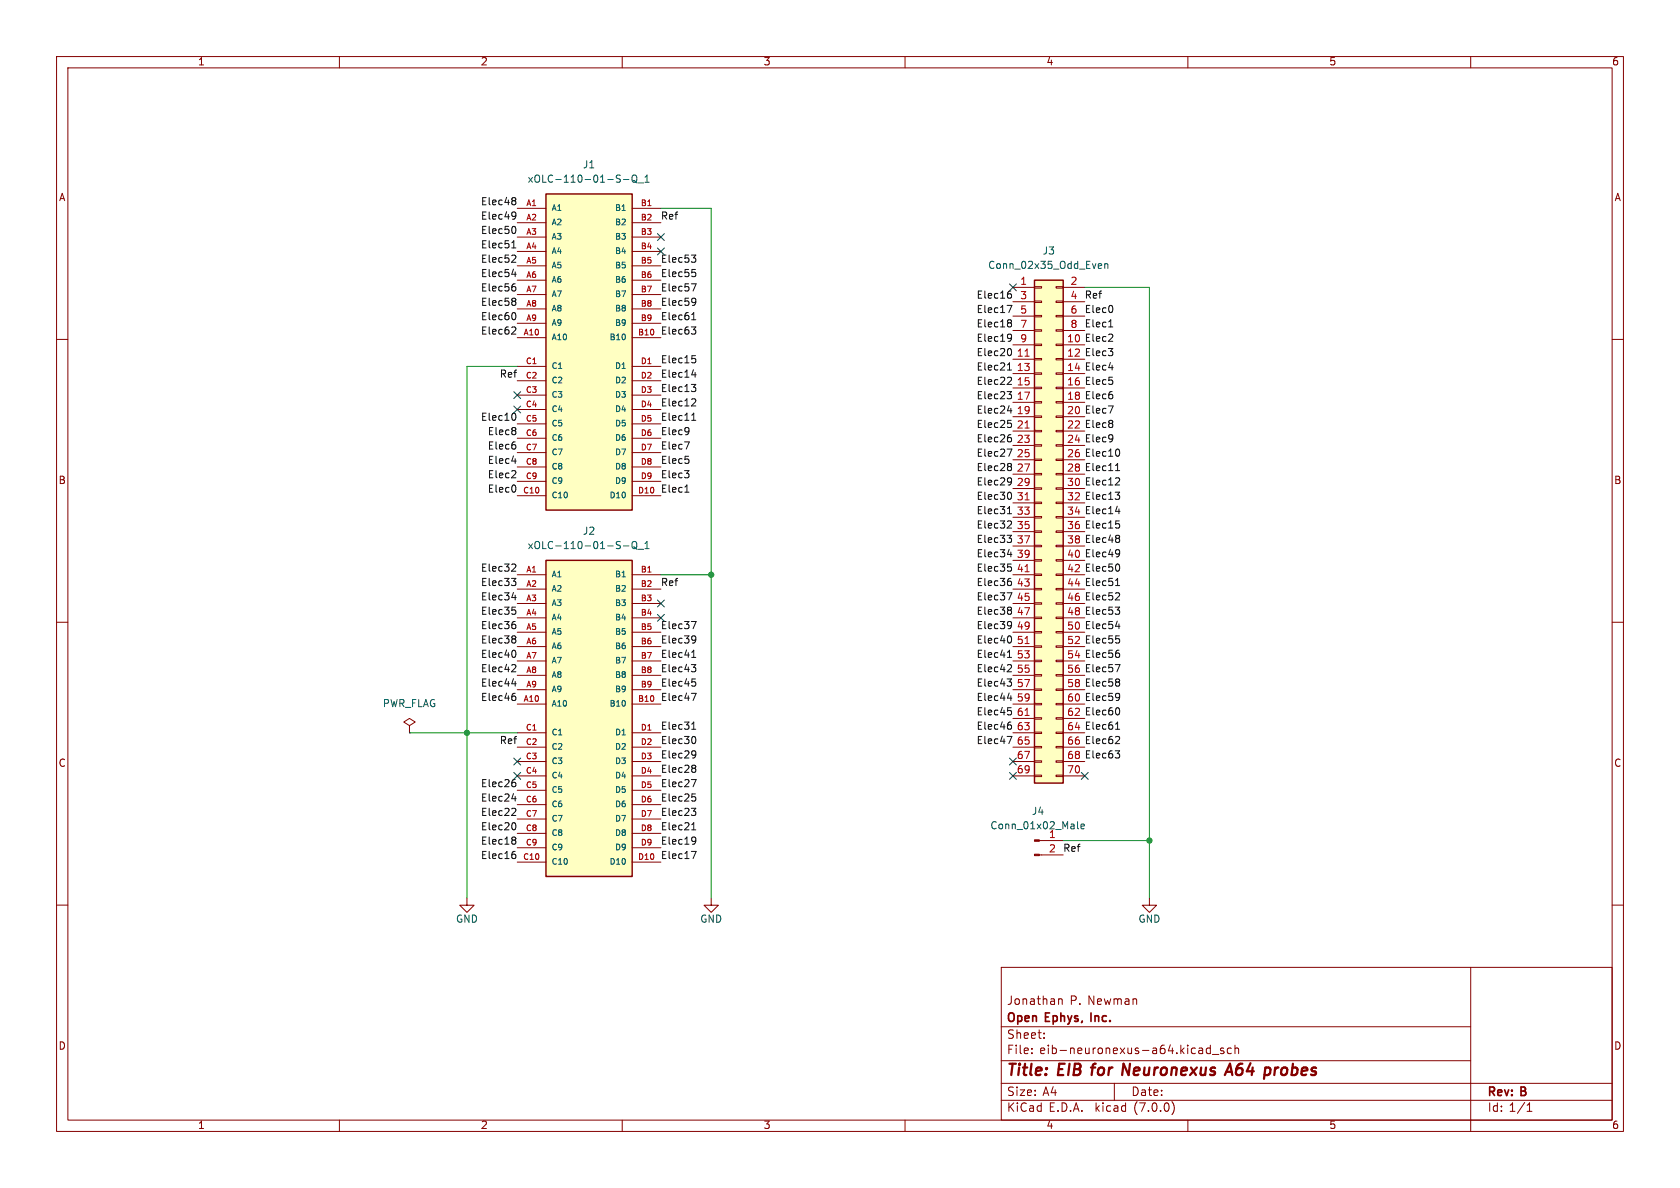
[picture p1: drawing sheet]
<svg xmlns="http://www.w3.org/2000/svg" width="297mm" height="210mm" viewBox="0 0 297 210" stroke-linecap="round" stroke-linejoin="round" font-family="sans-serif">
<g fill="none" stroke="#840000" stroke-width=".18">
<path d="M10 10h277v190h-277zM12 12h273v186h-273zM60 10v2M110 10v2M160 10v2M210 10v2M260 10v2M91.4 36.8h5.1M91.4 39.4h5.1M111.8 36.8h5M111.8 39.4h5M10 60h2"/>
<path d="M91.4 59.7h5.1M91.4 41.9h5.1M91.4 44.5h5.1M91.4 47h5.1M91.4 49.5h5.1M91.4 52.1h5.1M91.4 54.6h5.1M91.4 57.2h5.1M111.8 59.7h5M111.8 41.9h5M111.8 44.5h5M111.8 47h5"/>
<path d="M111.8 49.5h5M111.8 52.1h5M111.8 54.6h5M111.8 57.2h5M179.1 50.8h3.8M179.1 53.3h3.8M179.1 55.9h3.8M179.1 58.4h3.8M182.9 58.3h1.2v.2h-1.2zM182.9 55.8h1.2v.2h-1.2zM182.9 53.2h1.2v.3h-1.2zM182.9 50.7h1.2v.2h-1.2z"/>
<path d="M186.7 58.3h1.3v.2h-1.3zM186.7 55.8h1.3v.2h-1.3zM186.7 53.2h1.3v.3h-1.3zM186.7 50.7h1.3v.2h-1.3zM188 50.8h3.8M188 53.3h3.8M188 55.9h3.8M188 58.4h3.8M285 60h2M91.4 64.8h5.1M91.4 67.3h5.1M91.4 69.9h5.1"/>
<path d="M91.4 72.4h5.1M91.4 74.9h5.1M91.4 77.5h5.1M111.8 64.8h5M111.8 67.3h5M111.8 69.9h5M111.8 72.4h5M111.8 74.9h5M111.8 77.5h5M179.1 61h3.8M179.1 63.5h3.8M179.1 66h3.8"/>
<path d="M179.1 68.6h3.8M179.1 71.1h3.8M179.1 73.7h3.8M179.1 76.2h3.8M179.1 78.7h3.8M182.9 78.6h1.2v.3h-1.2zM182.9 76.1h1.2v.2h-1.2zM182.9 73.5h1.2v.3h-1.2zM182.9 71h1.2v.2h-1.2zM182.9 68.5h1.2v.2h-1.2zM182.9 65.9h1.2v.3h-1.2zM182.9 63.4h1.2v.2h-1.2z"/>
<path d="M182.9 60.8h1.2v.3h-1.2zM186.7 78.6h1.3v.3h-1.3zM186.7 76.1h1.3v.2h-1.3zM186.7 73.5h1.3v.3h-1.3zM186.7 71h1.3v.2h-1.3zM186.7 68.5h1.3v.2h-1.3zM186.7 65.9h1.3v.3h-1.3zM186.7 63.4h1.3v.2h-1.3zM186.7 60.8h1.3v.3h-1.3zM188 61h3.8M188 63.5h3.8M188 66h3.8"/>
<path d="M188 68.6h3.8M188 71.1h3.8M188 73.7h3.8M188 76.2h3.8M188 78.7h3.8M91.4 87.6h5.1M91.4 80h5.1M91.4 82.6h5.1M91.4 85.1h5.1M111.8 87.6h5M111.8 80h5M111.8 82.6h5"/>
<path d="M111.8 85.1h5M179.1 81.3h3.8M179.1 83.8h3.8M179.1 86.4h3.8M179.1 88.9h3.8M179.1 91.4h3.8M179.1 94h3.8M179.1 96.5h3.8M179.1 99.1h3.8M182.9 98.9h1.2v.3h-1.2zM182.9 96.4h1.2v.2h-1.2zM182.9 93.9h1.2v.2h-1.2z"/>
<path d="M182.9 91.3h1.2v.3h-1.2zM182.9 88.8h1.2v.2h-1.2zM182.9 86.2h1.2v.3h-1.2zM182.9 83.7h1.2v.2h-1.2zM182.9 81.2h1.2v.2h-1.2zM186.7 98.9h1.3v.3h-1.3zM186.7 96.4h1.3v.2h-1.3zM186.7 93.9h1.3v.2h-1.3zM186.7 91.3h1.3v.3h-1.3zM186.7 88.8h1.3v.2h-1.3zM186.7 86.2h1.3v.3h-1.3zM186.7 83.7h1.3v.2h-1.3z"/>
<path d="M186.7 81.2h1.3v.2h-1.3zM188 81.3h3.8M188 83.8h3.8M188 86.4h3.8M188 88.9h3.8M188 91.4h3.8M188 94h3.8M188 96.5h3.8M188 99.1h3.8M10 110h2M91.4 101.6h5.1M91.4 104.1h5.1"/>
<path d="M91.4 106.7h5.1M91.4 109.2h5.1M91.4 111.8h5.1M91.4 114.3h5.1M91.4 116.8h5.1M91.4 119.4h5.1M111.8 101.6h5M111.8 104.1h5M111.8 106.7h5M111.8 109.2h5M111.8 111.8h5M111.8 114.3h5"/>
<path d="M111.8 116.8h5M111.8 119.4h5M179.1 101.6h3.8M179.1 104.1h3.8M179.1 106.7h3.8M179.1 109.2h3.8M179.1 111.8h3.8M179.1 114.3h3.8M179.1 116.8h3.8M179.1 119.4h3.8M182.9 119.3h1.2v.2h-1.2zM182.9 116.7h1.2v.3h-1.2z"/>
<path d="M182.9 114.2h1.2v.2h-1.2zM182.9 111.6h1.2v.3h-1.2zM182.9 109.1h1.2v.2h-1.2zM182.9 106.6h1.2v.2h-1.2zM182.9 104h1.2v.3h-1.2zM182.9 101.5h1.2v.2h-1.2zM186.7 119.3h1.3v.2h-1.3zM186.7 116.7h1.3v.3h-1.3zM186.7 114.2h1.3v.2h-1.3zM186.7 111.6h1.3v.3h-1.3zM186.7 109.1h1.3v.2h-1.3zM186.7 106.6h1.3v.2h-1.3z"/>
<path d="M186.7 104h1.3v.3h-1.3zM186.7 101.5h1.3v.2h-1.3zM188 101.6h3.8M188 104.1h3.8M188 106.7h3.8M188 109.2h3.8M188 111.8h3.8M188 114.3h3.8M188 116.8h3.8M188 119.4h3.8M285 110h2M72.4 128.3l1-.7-1-.6-1 .6 1 .7v1.2"/>
<path d="M72.4 129.5h.1M91.4 121.9h5.1M91.4 124.5h5.1M91.4 129.5h5.1M91.4 132.1h5.1M91.4 134.6h5.1M91.4 137.2h5.1M91.4 139.7h5.1M111.8 121.9h5M111.8 124.5h5M111.8 129.5h5M111.8 132.1h5"/>
<path d="M111.8 134.6h5M111.8 137.2h5M111.8 139.7h5M179.1 121.9h3.8M179.1 124.5h3.8M179.1 127h3.8M179.1 129.5h3.8M179.1 132.1h3.8M179.1 134.6h3.8M179.1 137.2h3.8M182.9 137h1.2v.3h-1.2zM182.9 134.5h1.2v.2h-1.2z"/>
<path d="M182.9 132h1.2v.2h-1.2zM182.9 129.4h1.2v.3h-1.2zM182.9 126.9h1.2v.2h-1.2zM182.9 124.3h1.2v.3h-1.2zM182.9 121.8h1.2v.2h-1.2zM186.7 137h1.3v.3h-1.3zM186.7 134.5h1.3v.2h-1.3zM186.7 132h1.3v.2h-1.3zM186.7 129.4h1.3v.3h-1.3zM186.7 126.9h1.3v.2h-1.3zM186.7 124.3h1.3v.3h-1.3zM186.7 121.8h1.3v.2h-1.3z"/>
<path d="M188 121.9h3.8M188 124.5h3.8M188 127h3.8M188 129.5h3.8M188 132.1h3.8M188 134.6h3.8M188 137.2h3.8M10 160h2M82.5 158.8v1.2h1.3l-1.3 1.3-1.2-1.3h1.2M91.4 152.4h5.1M91.4 142.2h5.1M91.4 144.8h5.1"/>
<path d="M91.4 147.3h5.1M91.4 149.9h5.1M111.8 152.4h5M111.8 142.2h5M111.8 144.8h5M111.8 147.3h5M111.8 149.9h5M125.7 158.8v1.2h1.3l-1.3 1.3-1.2-1.3h1.2M183.7 151.1h4.3M183.7 148.6h4.3M203.2 158.8v1.2h1.3l-1.3 1.3-1.3-1.3h1.3M285 160h2"/>
<path d="M177 171h108v27h-108zM187.1 176.7l.3-.1h.3l.1 1M260 171v29M60 198v2M110 198v2M160 198v2M177 194.5h108M177 191.5h108M177 187.5h83M177 181.5h83M182.4 186.1v.2M182.4 185.3v.2"/>
<path d="M184.6 183.4v.2M184.6 182.6v.2M197 191.5v3M207.2 194.7a1.72 1.72 0 0 1 0 2.3M210 198v2M214 184.8v1.5M214 185.3h-.5l-.2 .2v.5l.1 .2h.6M214.3 186.4h1.2M216.3 185.3h-.3l-.2 .2v.2l.5 .1v.4h-.5M217.7 185.3h-.4l-.3 .2v.5l.1 .2h.6M218.3 185.4l.2-.1h.4l.1 1M218.3 184.8v1.5"/>
<path d="M270 196.5h.8M270 195.4l.4-.4v1.5"/>
</g>
<path d="M198.6 188l.9 2M216.5 190l.9-2 .5 2M216.8 189.5h.9" fill="none" stroke="#840000" stroke-width=".4"/>
<g fill="#ffffc2" stroke="#ffffc2" stroke-width=".18">
<path d="M182.9 49.5h5.1v88.9h-5.1z"/>
<path d="M96.5 99.1h15.3v55.8h-15.3z"/>
<path d="M96.5 34.3h15.3v55.9h-15.3z"/>
</g>
<path d="M96.5 34.3h15.3v55.9h-15.3zM182.9 49.5h5.1v88.9h-5.1zM96.5 99.1h15.3v55.8h-15.3z" fill="none" stroke="#840000" stroke-width=".25"/>
<path d="M181.2 63h.7M181.2 75.7h.7M181.2 88.4h.7M181.2 101.1h.7M181.2 113.8h.7M181.2 126.5h.7" fill="none" stroke="#a90000" stroke-width=".18"/>
<g fill="none" stroke="#006464" stroke-width=".18">
<path d="M110 37.2h.6M110.2 31.7h1M111.8 31.1l.2-.2a.43 .43 0 0 1 .6 .5v.4a.42 .42 0 0 1-.4 .4 .42 .42 0 0 1-.5-.4zM112 31.9l.6 .4M112.8 32.3h1M114 31.3l.4-.4v1.3M114 32.2h.8M194.3 46.6l.4 .1 .1 .2-.6 .1M194.7 47.4l-.4 .1M195.3 46.7l.2-.1 .3 .1 .1 .8M195.3 46.6v.9M110.2 96.5h1"/>
<path d="M111.8 95.9l.2-.2a.43 .43 0 0 1 .6 .4v.5a.42 .42 0 0 1-.4 .4 .42 .42 0 0 1-.5-.4zM112 96.7l.6 .4M112.8 97.1h1M114 97h.8M114 96.1l.4-.4v1.3M110 102h.6M190.5 145.2v1.1l.2 .2M191.1 146.1l.6-.1-.1-.3h-.3l-.2 .2 .1 .6h.4"/>
</g>
<g fill="#840000" stroke="#840000" stroke-width=".18">
<path d="M182.9 151h.8v.3h-.8z"/>
<path d="M182.9 148.5h.8v.2h-.8z"/>
</g>
<g fill="none" stroke="#0f0f0f" stroke-width=".18">
<path d="M90.7 34.9h.3l.2 .3-.2 .3M90.7 37.5l.4 .1a.84 .84 0 0 1-.3 1.1M90.7 35.5h.3M91 35.5l.2 .2v.3l-.2 .2h-.3M91.2 38l-.2 .3h-.3M90.5 48.5h.8M90.5 43.8h.7M90.5 42.9l.3-.3v1.2M90.7 57.8l.4 .1 .1 .3-.8 .9h.8M90.7 45.1l.4 .1 .1 .3-.8 .9h.8M90.7 50.7h.3l.2 .2-.1 .4-.4 .1M90.7 52.7h.3l.2 .3-.2 .3"/>
<path d="M90.7 53.3h.3M90.8 55.3a.68 .68 0 0 1 .4 .6 .68 .68 0 0 1-.4 .6M90.8 40a.68 .68 0 0 1 .4 .6 .68 .68 0 0 1-.4 .7M90.8 50.2h.3M91 53.3l.2 .2v.2l-.2 .3h-.3M91.1 48.1v.8M122.2 57.8h.8l-.4 .5M122.2 50.2h.9l-.6 1.2M122.2 45.1h.8l-.4 .5M122.3 56.5h.7M122.3 47.6h.6M122.4 55.6l.2-.3v1.2"/>
<path d="M122.8 58.3l.2 .2v.3l-.2 .3M122.8 45.6l.2 .2v.3l-.2 .3M122.8 48.1l.2 .3v.3l-.2 .2M122.8 52.7l.1 .1a1.03 1.03 0 0 1-.1 1.1M123 53.3l-.2 .2M178 54h.9l-.6 1.3M178.3 56.5h.3l.2 .3-.2 .3M178.3 51.9h.3l.2 .3v.4l-.5 .1M178.3 59.1l.5 .1a.84 .84 0 0 1-.3 1.1M178.3 57.1h.3M178.5 51.4h.2M178.6 57.1l.2 .2v.3l-.2 .2h-.3"/>
<path d="M178.8 59.6l-.2 .3h-.3M196 57.8h.7M196.7 59.2v.4M90.8 73a.68 .68 0 0 1 .4 .7 .68 .68 0 0 1-.4 .6M91.1 75.6l.1 .2-.1 .3M91.1 76.2l.1 .2-.1 .4M91.1 78.7l.1 .1-.1 .5M121 78.1h.9l-.6 1.3M122.2 68h.8l-.4 .4M122.3 74.3h.7M122.3 66.3h.8M122.3 62.9h.6"/>
<path d="M122.4 73.3l.2-.3v1.3M122.8 63.4l.2 .2v.3l-.2 .2M122.8 68.4l.2 .3v.3l-.2 .2M122.8 70.5l.2 .2-.1 .3-.7 .8h.8M122.9 65.8v.9M178 69.2h.8l-.4 .5 .4 .1v.5l-.2 .2h-.4M178 79.4h.9l-.6 1.3M178.1 64.5l.4-.4v1.3M178.1 65.4h.7M178.1 72.6h.8M178.2 74.3h.6M178.3 66.7h.4l.1 .3-.8 1h.8"/>
<path d="M178.3 74.8h.3l.2 .2-.1 .5-.4 .1M178.3 77.3h.3l.2 .3v.4l-.5 .1M178.4 61.6a.68 .68 0 0 1 .4 .6 .68 .68 0 0 1-.4 .7M178.5 76.8h.2M178.7 72.2v.8M195.9 71.8h.9l-.6 1.2M195.9 60.3h.8M196 65h.8M197.6 79.4a.79 .79 0 0 1 0 1.3M90.5 81.5h.8M90.7 99.7l.4 .1 .1 .3-.8 .9h.8M91 83.2l.2 .2-.1 .3-.7 .8h.8"/>
<path d="M91.1 85.9l.1 .3-.1 .7M121.1 87h.7M178 94.6h.8l-.4 .5 .4 .1v.5l-.2 .2h-.4M178.1 98h.8M178.1 90.8h.7M178.1 89.9l.4-.4v1.3M178.2 99.7h.6M178.3 92.1h.4l.1 .3-.8 1h.8M178.3 81.9h.3l.2 .3-.2 .3M178.3 84.5l.5 .1a.84 .84 0 0 1-.3 1.1M178.3 82.5h.3M178.4 87a.68 .68 0 0 1 .4 .6 .68 .68 0 0 1-.4 .7"/>
<path d="M178.6 82.5l.2 .2v.3l-.2 .2h-.3M178.7 97.6v.8M178.8 85l-.2 .3h-.3M197.2 87h.7l-.4 .5M197.2 90.4h.8M197.2 83.2h.7M197.3 92.1h.6M197.3 82.2l.3-.3v1.3M197.6 99.7a.79 .79 0 0 1 0 1.3M197.7 87.5l.2 .2v.3l-.2 .3M197.7 84.5l.2 .2v.3l-.7 .7h.7M197.7 92.6l.2 .2v.3l-.2 .3"/>
<path d="M197.7 94.6l.2 .3-.2 .3 .2 .1v.4l-.2 .2M197.7 97.2l.2 .1a1.03 1.03 0 0 1-.2 1.1M197.8 90v.8M197.9 97.7l-.2 .3M90.4 102.2h.8l-.4 .5 .3 .1 .1 .5-.2 .2h-.4M90.5 105.6h.8M90.5 107.3h.6M90.7 107.8h.3l.2 .3-.1 .4-.4 .1M90.7 117.5h.4l.1 .3-.8 1h.8M90.7 110.3h.3l.2 .3-.1 .4-.4 .1M90.7 112.4h.3l.2 .2-.2 .3M90.7 112.9h.3"/>
<path d="M90.8 114.9a.68 .68 0 0 1 .4 .7 .68 .68 0 0 1-.4 .6M90.8 109.9h.3M91 112.9l.2 .3v.2l-.2 .3h-.3M91.1 105.2v.9M122.2 109.9h.9l-.6 1.2M122.2 117.5h.8l-.4 .5M122.3 116.2h.7M122.4 115.2l.2-.3v1.3M122.8 112.4l.1 .1a1.03 1.03 0 0 1-.1 1.1M122.8 118l.2 .2v.3l-.2 .3M123 112.9l-.2 .3M178 104.8h.9l-.6 1.3"/>
<path d="M178.1 115.3l.4-.4v1.3M178.1 116.2h.7M178.3 100.2h.3l.2 .2-.1 .5-.4 .1M178.3 117.5h.4l.1 .3-.8 1h.8M178.3 102.7h.3l.2 .3v.4l-.5 .1M178.3 107.3h.3l.2 .3-.2 .3M178.3 109.9l.5 .1a.84 .84 0 0 1-.3 1.1M178.3 107.9h.3M178.4 112.4a.68 .68 0 0 1 .4 .6 .68 .68 0 0 1-.4 .7M178.5 102.2h.2M178.6 107.9l.2 .2v.3l-.2 .2h-.3M178.8 110.4l-.2 .3h-.3"/>
<path d="M197.2 117.5h.8l-.5 1.3M197.2 107.3h.7l-.4 .5M197.2 103.5h.7M197.2 110.7h.8M197.3 112.4h.6M197.3 102.5l.3-.3v1.3M197.6 114.9h.2M197.7 104.8l.2 .2v.3l-.7 .8h.7M197.7 107.8l.2 .3v.3l-.2 .2M197.7 112.9l.2 .2v.3l-.2 .3M197.7 115.4l.2 .3v.3l-.2 .2M197.8 110.3v.8"/>
<path d="M90.5 120.9h.8M90.7 123h.3l.2 .3-.1 .4-.4 .1M90.7 138.3h.3l.2 .2-.1 .5-.4 .1M90.8 122.6h.3M90.8 137.8h.3M91.1 120.4v.9M122.2 122.6h.9l-.6 1.2M122.2 137.8h.9l-.6 1.3M122.3 128.9h.7M122.3 120h.6M122.4 127.9l.2-.3v1.3M122.7 130.2a.79 .79 0 0 1 0 1.3"/>
<path d="M122.8 120.5l.2 .3v.3l-.2 .2M122.8 132.7l.1 .1a1.03 1.03 0 0 1-.1 1.1M122.8 135.3l.2 .2-.2 .3 .2 .3v.2l-.2 .2M123 133.3l-.2 .2M178 120h.8l-.4 .5 .4 .1v.5l-.2 .2h-.4M178 130.2h.9l-.6 1.3M178.1 123.4h.8M178.2 125.1h.6M178.3 125.6h.3l.2 .2-.1 .5-.4 .1M178.3 128.1h.3l.2 .3v.4l-.5 .1M178.5 127.6h.2M178.7 123v.8"/>
<path d="M197.2 132.7h.7l-.4 .5M197.2 128.9h.7M197.3 127.9l.3-.3v1.3M197.6 125.1a.79 .79 0 0 1 0 1.3M197.7 120l.2 .3-.2 .3 .2 .1v.4l-.2 .2M197.7 122.6l.2 .1a1.03 1.03 0 0 1-.2 1.1M197.7 130.2l.2 .2v.3l-.7 .8h.7M197.7 133.2l.2 .3v.3l-.2 .2M197.9 123.1l-.2 .3M90.5 141.2h.8M90.7 142.9h.4l.1 .3-.8 1h.8M90.7 148h.3l.2 .2-.2 .3"/>
<path d="M90.7 151h.3l.2 .2-.1 .5-.4 .1M90.7 148.5h.3M90.8 145.4a.68 .68 0 0 1 .4 .7 .68 .68 0 0 1-.4 .6M90.8 150.5h.3M91 148.5l.2 .3v.2l-.2 .2h-.3M91.1 140.8v.8M122.2 142.9h.8l-.4 .5M122.2 150.5h.9l-.6 1.3M122.3 146.7h.7M122.3 140.3h.6M122.4 145.7l.2-.3v1.3M122.8 140.8l.2 .3v.3l-.2 .2"/>
<path d="M122.8 143.4l.2 .2v.3l-.2 .3M122.8 148l.1 .1a1.03 1.03 0 0 1-.1 1.1M123 148.5l-.2 .3"/>
</g>
<path d="M116.8 36.8h8.9v122M191.8 50.8h11.4v108M91.4 64.8h-8.9v94M116.8 101.6h8.9M72.4 129.5h19M188 148.6h15.2" fill="none" stroke="#009600" stroke-width=".18"/>
<g fill="none" stroke="#000084" stroke-width=".18">
<path d="M116.2 43.8l1.2 1.3M116.2 41.3l1.2 1.2M117.4 43.8l-1.2 1.3M117.4 41.3l-1.2 1.2M178.5 50.2l1.2 1.2M179.7 50.2l-1.2 1.2M90.8 69.2l1.2 1.3M90.8 71.8l1.2 1.2M92 69.2l-1.2 1.3M92 71.8l-1.2 1.2M116.2 106.1l1.2 1.2M116.2 108.6l1.2 1.2"/>
<path d="M117.4 106.1l-1.2 1.2M117.4 108.6l-1.2 1.2M90.8 136.6l1.2 1.2M90.8 134l1.2 1.2M92 134l-1.2 1.2M92 136.6l-1.2 1.2M178.5 134l1.2 1.2M178.5 136.6l1.2 1.2M179.7 134l-1.2 1.2M179.7 136.6l-1.2 1.2M191.2 136.6l1.2 1.2M192.4 136.6l-1.2 1.2"/>
</g>
<g fill="#009600" stroke="#009600" stroke-width=".18">
<circle cx="125.7" cy="101.6" r=".46"/>
<circle cx="203.2" cy="148.6" r=".46"/>
<circle cx="82.5" cy="129.5" r=".46"/>
</g>
<g font-size="2.8" fill="#840000">
<text x="178" y="190.8">Title:</text>
<text x="187.1" y="190.8">EIB for</text>
<text x="199.7" y="190.8">Neuronexus</text>
<text x="218.7" y="190.8">A64</text>
<text x="226" y="190.8">probes</text>
</g>
<g font-size="2.1" fill="#840000">
<text x="178" y="177.9">Jonathan</text>
<text x="189.1" y="177.9">P. Newman</text>
<text x="178" y="183.9">Sheet:</text>
<text x="178" y="181.1">Open</text>
<text x="184.9" y="181.1">Ephys,</text>
<text x="193.4" y="181.1">Inc.</text>
<text x="178" y="186.6">File:</text>
<text x="183.8" y="186.6">eib-neuronexus-a64.kicad_sch</text>
<text x="178" y="196.8">KiCad</text>
<text x="178" y="194">Size:</text>
<text x="184.3" y="194">A4</text>
<text x="185.4" y="196.8">E.D.A.</text>
<text x="193.7" y="196.8">kicad</text>
<text x="200" y="194">Date:</text>
<text x="200.6" y="196.8">(7.0.0)</text>
<text x="263" y="194.2">Rev:</text>
<text x="263" y="196.8">Id: 1/1</text>
<text x="269" y="194.2">B</text>
</g>
<g font-size="1.8" fill="#840000">
<text x="35" y="11.8">1</text>
<text x="85" y="11.8">2</text>
<text x="135" y="11.8">3</text>
<text x="185" y="11.8">4</text>
<text x="235" y="11.8">5</text>
<text x="285" y="11.8">6</text>
<text x="10.4" y="35.8">A</text>
<text x="285.4" y="35.8">A</text>
<text x="10.3" y="85.8">B</text>
<text x="285.3" y="85.8">B</text>
<text x="10.3" y="135.8">C</text>
<text x="285.3" y="135.8">C</text>
<text x="10.3" y="185.8">D</text>
<text x="285.3" y="185.8">D</text>
<text x="35" y="199.8">1</text>
<text x="85" y="199.8">2</text>
<text x="135" y="199.8">3</text>
<text x="185" y="199.8">4</text>
<text x="235" y="199.8">5</text>
<text x="285" y="199.8">6</text>
</g>
<g font-size="1.8" fill="#006464">
<text x="93.2" y="32.6">xOLC-110-01-S-Q_1</text>
<text x="103" y="30">J1</text>
<text x="174.6" y="47.8">Conn_02x35_Odd_Even</text>
<text x="184.3" y="45.3">J3</text>
<text x="103" y="94.8">J2</text>
<text x="93.2" y="97.3">xOLC-110-01-S-Q_1</text>
<text x="67.6" y="125.3">PWR_FLAG</text>
<text x="175" y="146.9">Conn_01x02_Male</text>
<text x="182.4" y="144.3">J4</text>
<text x="185.4" y="148.3">1</text>
<text x="80.6" y="163.4">GND</text>
<text x="123.7" y="163.4">GND</text>
<text x="201.2" y="163.4">GND</text>
</g>
<g font-size="1.8" fill="#0f0f0f">
<text x="84.9" y="39">Elec49</text>
<text x="84.9" y="36.5">Elec48</text>
<text x="84.9" y="41.6">Elec50</text>
<text x="116.8" y="39">Ref</text>
<text x="84.9" y="44.1">Elec51</text>
<text x="84.9" y="46.6">Elec52</text>
<text x="116.8" y="46.6">Elec53</text>
<text x="84.9" y="49.2">Elec54</text>
<text x="84.9" y="51.7">Elec56</text>
<text x="116.8" y="49.2">Elec55</text>
<text x="116.8" y="51.7">Elec57</text>
<text x="172.5" y="53">Elec16</text>
<text x="191.8" y="53">Ref</text>
<text x="84.9" y="59.3">Elec62</text>
<text x="84.9" y="56.8">Elec60</text>
<text x="84.9" y="54.3">Elec58</text>
<text x="116.8" y="59.3">Elec63</text>
<text x="116.8" y="54.3">Elec59</text>
<text x="116.8" y="56.8">Elec61</text>
<text x="172.5" y="55.5">Elec17</text>
<text x="172.5" y="58.1">Elec18</text>
<text x="191.8" y="58.1">Elec1</text>
<text x="191.8" y="55.5">Elec0</text>
<text x="116.8" y="64.4">Elec15</text>
<text x="172.5" y="65.7">Elec21</text>
<text x="172.5" y="60.6">Elec19</text>
<text x="172.5" y="63.2">Elec20</text>
<text x="188.6" y="60.7">10 Elec2</text>
<text x="188.6" y="63.2">12 Elec3</text>
<text x="188.6" y="65.8">14 Elec4</text>
<text x="88.2" y="67">Ref</text>
<text x="116.8" y="69.5">Elec13</text>
<text x="116.8" y="67">Elec14</text>
<text x="172.5" y="70.8">Elec23</text>
<text x="172.5" y="68.2">Elec22</text>
<text x="188.6" y="68.3">16 Elec5</text>
<text x="188.6" y="70.9">18 Elec6</text>
<text x="84.9" y="74.6">Elec10</text>
<text x="86.1" y="77.1">Elec8</text>
<text x="116.8" y="74.6">Elec11</text>
<text x="116.8" y="72">Elec12</text>
<text x="116.8" y="77.1">Elec9</text>
<text x="172.5" y="75.9">Elec25</text>
<text x="172.5" y="73.3">Elec24</text>
<text x="188.6" y="73.4">20 Elec7</text>
<text x="188.6" y="75.9">22 Elec8</text>
<text x="86.1" y="79.7">Elec6</text>
<text x="86.1" y="82.2">Elec4</text>
<text x="116.8" y="82.2">Elec5</text>
<text x="116.8" y="79.7">Elec7</text>
<text x="172.5" y="83.5">Elec28</text>
<text x="172.5" y="80.9">Elec27</text>
<text x="172.5" y="78.4">Elec26</text>
<text x="188.6" y="78.5">24 Elec9</text>
<text x="188.6" y="81">26 Elec10</text>
<text x="188.6" y="83.6">28 Elec11</text>
<text x="86.1" y="84.7">Elec2</text>
<text x="86.1" y="87.3">Elec0</text>
<text x="116.8" y="84.7">Elec3</text>
<text x="116.8" y="87.3">Elec1</text>
<text x="172.5" y="88.6">Elec30</text>
<text x="172.5" y="86">Elec29</text>
<text x="188.6" y="86.1">30 Elec12</text>
<text x="188.6" y="88.6">32 Elec13</text>
<text x="172.5" y="93.6">Elec32</text>
<text x="172.5" y="91.1">Elec31</text>
<text x="188.6" y="91.2">34 Elec14</text>
<text x="188.6" y="93.7">36 Elec15</text>
<text x="84.9" y="101.3">Elec32</text>
<text x="172.5" y="101.3">Elec35</text>
<text x="172.5" y="98.7">Elec34</text>
<text x="172.5" y="96.2">Elec33</text>
<text x="188.6" y="96.3">38 Elec48</text>
<text x="188.6" y="98.8">40 Elec49</text>
<text x="188.6" y="101.3">42 Elec50</text>
<text x="84.9" y="106.3">Elec34</text>
<text x="84.9" y="103.8">Elec33</text>
<text x="116.8" y="103.8">Ref</text>
<text x="172.5" y="106.3">Elec37</text>
<text x="172.5" y="103.8">Elec36</text>
<text x="188.6" y="103.9">44 Elec51</text>
<text x="188.6" y="106.4">46 Elec52</text>
<text x="84.9" y="111.4">Elec36</text>
<text x="84.9" y="114">Elec38</text>
<text x="84.9" y="108.9">Elec35</text>
<text x="116.8" y="114">Elec39</text>
<text x="116.8" y="111.4">Elec37</text>
<text x="172.5" y="111.4">Elec39</text>
<text x="172.5" y="114">Elec40</text>
<text x="172.5" y="108.9">Elec38</text>
<text x="188.6" y="109">48 Elec53</text>
<text x="188.6" y="111.5">50 Elec54</text>
<text x="84.9" y="116.5">Elec40</text>
<text x="84.9" y="119">Elec42</text>
<text x="116.8" y="116.5">Elec41</text>
<text x="116.8" y="119">Elec43</text>
<text x="172.5" y="119">Elec42</text>
<text x="172.5" y="116.5">Elec41</text>
<text x="188.6" y="114">52 Elec55</text>
<text x="188.6" y="116.6">54 Elec56</text>
<text x="188.6" y="119.1">56 Elec57</text>
<text x="84.9" y="121.6">Elec44</text>
<text x="84.9" y="124.1">Elec46</text>
<text x="116.8" y="124.1">Elec47</text>
<text x="116.8" y="121.6">Elec45</text>
<text x="172.5" y="124.1">Elec44</text>
<text x="172.5" y="121.6">Elec43</text>
<text x="188.6" y="121.7">58 Elec58</text>
<text x="188.6" y="124.2">60 Elec59</text>
<text x="88.2" y="131.7">Ref</text>
<text x="116.8" y="131.7">Elec30</text>
<text x="116.8" y="129.2">Elec31</text>
<text x="172.5" y="126.7">Elec45</text>
<text x="172.5" y="131.7">Elec47</text>
<text x="172.5" y="129.2">Elec46</text>
<text x="188.6" y="126.7">62 Elec60</text>
<text x="188.6" y="129.3">64 Elec61</text>
<text x="188.6" y="131.8">66 Elec62</text>
<text x="116.8" y="134.3">Elec29</text>
<text x="116.8" y="136.8">Elec28</text>
<text x="188.6" y="134.4">68 Elec63</text>
<text x="84.9" y="141.9">Elec24</text>
<text x="84.9" y="139.4">Elec26</text>
<text x="116.8" y="141.9">Elec25</text>
<text x="116.8" y="139.4">Elec27</text>
<text x="84.9" y="149.5">Elec18</text>
<text x="84.9" y="144.4">Elec22</text>
<text x="84.9" y="147">Elec20</text>
<text x="116.8" y="149.5">Elec19</text>
<text x="116.8" y="147">Elec21</text>
<text x="116.8" y="144.4">Elec23</text>
<text x="84.9" y="152.1">Elec16</text>
<text x="116.8" y="152.1">Elec17</text>
<text x="188" y="150.8">Ref</text>
</g>
<g font-size="1.8" fill="#a90000">
<text x="180.3" y="50.5">1</text>
<text x="180.3" y="53.1">3</text>
<text x="189.2" y="50.5">2</text>
<text x="189.2" y="53.1">4</text>
<text x="180.3" y="55.6">5</text>
<text x="180.3" y="58.2">7</text>
<text x="189.2" y="55.6">6</text>
<text x="189.2" y="58.2">8</text>
<text x="179.7" y="63.2">11</text>
<text x="179.7" y="65.8">13</text>
<text x="180.3" y="60.7">9</text>
<text x="179.7" y="68.3">15</text>
<text x="179.7" y="70.9">17</text>
<text x="179.7" y="73.4">19</text>
<text x="179.7" y="75.9">21</text>
<text x="179.7" y="78.5">23</text>
<text x="179.7" y="81">25</text>
<text x="179.7" y="83.6">27</text>
<text x="179.7" y="86.1">29</text>
<text x="179.7" y="88.6">31</text>
<text x="179.7" y="91.2">33</text>
<text x="179.7" y="93.7">35</text>
<text x="179.7" y="96.3">37</text>
<text x="179.7" y="98.8">39</text>
<text x="179.7" y="101.3">41</text>
<text x="179.7" y="103.9">43</text>
<text x="179.7" y="106.4">45</text>
<text x="179.7" y="109">47</text>
<text x="179.7" y="111.5">49</text>
<text x="179.7" y="114">51</text>
<text x="179.7" y="116.6">53</text>
<text x="179.7" y="119.1">55</text>
<text x="179.7" y="121.7">57</text>
<text x="179.7" y="124.2">59</text>
<text x="179.7" y="126.7">61</text>
<text x="179.7" y="129.3">63</text>
<text x="179.7" y="131.8">65</text>
<text x="179.7" y="134.4">67</text>
<text x="179.7" y="136.9">69</text>
<text x="188.6" y="136.9">70</text>
<text x="185.4" y="150.9">2</text>
</g>
<g font-size="1.4" fill="#a90000">
<text x="93" y="36.6">A1</text>
<text x="93" y="39.1">A2</text>
<text x="93" y="41.7">A3</text>
<text x="113.2" y="36.6">B1</text>
<text x="113.2" y="39.1">B2</text>
<text x="113.2" y="41.7">B3</text>
<text x="93" y="44.2">A4</text>
<text x="93" y="46.7">A5</text>
<text x="113.2" y="44.2">B4</text>
<text x="113.2" y="46.7">B5</text>
<text x="93" y="49.3">A6</text>
<text x="93" y="51.8">A7</text>
<text x="113.2" y="49.3">B6</text>
<text x="113.2" y="51.8">B7</text>
<text x="92.5" y="59.4">A10</text>
<text x="93" y="54.4">A8</text>
<text x="93" y="56.9">A9</text>
<text x="112.7" y="59.4">B10</text>
<text x="113.2" y="54.4">B8</text>
<text x="113.2" y="56.9">B9</text>
<text x="92.9" y="64.5">C1</text>
<text x="113.2" y="64.5">D1</text>
<text x="92.9" y="67.1">C2</text>
<text x="92.9" y="69.6">C3</text>
<text x="113.2" y="67.1">D2</text>
<text x="113.2" y="69.6">D3</text>
<text x="92.9" y="72.1">C4</text>
<text x="92.9" y="74.7">C5</text>
<text x="92.9" y="77.2">C6</text>
<text x="113.2" y="72.1">D4</text>
<text x="113.2" y="74.7">D5</text>
<text x="113.2" y="77.2">D6</text>
<text x="92.9" y="79.8">C7</text>
<text x="92.9" y="82.3">C8</text>
<text x="113.2" y="79.8">D7</text>
<text x="113.2" y="82.3">D8</text>
<text x="92.4" y="87.4">C10</text>
<text x="92.9" y="84.8">C9</text>
<text x="112.7" y="87.4">D10</text>
<text x="113.2" y="84.8">D9</text>
<text x="93" y="101.3">A1</text>
<text x="113.2" y="101.3">B1</text>
<text x="93" y="103.9">A2</text>
<text x="93" y="106.4">A3</text>
<text x="113.2" y="103.9">B2</text>
<text x="113.2" y="106.4">B3</text>
<text x="93" y="109">A4</text>
<text x="93" y="111.5">A5</text>
<text x="113.2" y="109">B4</text>
<text x="113.2" y="111.5">B5</text>
<text x="93" y="114">A6</text>
<text x="93" y="116.6">A7</text>
<text x="93" y="119.1">A8</text>
<text x="113.2" y="114">B6</text>
<text x="113.2" y="116.6">B7</text>
<text x="113.2" y="119.1">B8</text>
<text x="92.5" y="124.2">A10</text>
<text x="93" y="121.7">A9</text>
<text x="112.7" y="124.2">B10</text>
<text x="113.2" y="121.7">B9</text>
<text x="92.9" y="129.3">C1</text>
<text x="92.9" y="131.8">C2</text>
<text x="113.2" y="129.3">D1</text>
<text x="113.2" y="131.8">D2</text>
<text x="92.9" y="134.4">C3</text>
<text x="92.9" y="136.9">C4</text>
<text x="113.2" y="134.4">D3</text>
<text x="113.2" y="136.9">D4</text>
<text x="92.9" y="139.4">C5</text>
<text x="92.9" y="142">C6</text>
<text x="113.2" y="139.4">D5</text>
<text x="113.2" y="142">D6</text>
<text x="92.9" y="144.5">C7</text>
<text x="92.9" y="147.1">C8</text>
<text x="92.9" y="149.6">C9</text>
<text x="113.2" y="144.5">D7</text>
<text x="113.2" y="147.1">D8</text>
<text x="113.2" y="149.6">D9</text>
<text x="92.4" y="152.1">C10</text>
<text x="112.7" y="152.1">D10</text>
</g>
<g font-size="1.4" fill="#006464">
<text x="97.5" y="37.5">A1</text>
<text x="97.5" y="40.1">A2</text>
<text x="108.6" y="37.5">B1</text>
<text x="108.6" y="40.1">B2</text>
<text x="97.5" y="42.6">A3</text>
<text x="97.5" y="45.1">A4</text>
<text x="97.5" y="47.7">A5</text>
<text x="108.6" y="42.6">B3</text>
<text x="108.6" y="45.1">B4</text>
<text x="108.6" y="47.7">B5</text>
<text x="97.5" y="50.2">A6</text>
<text x="97.5" y="52.8">A7</text>
<text x="108.6" y="50.2">B6</text>
<text x="108.6" y="52.8">B7</text>
<text x="97.5" y="55.3">A8</text>
<text x="97.5" y="57.8">A9</text>
<text x="108.6" y="55.3">B8</text>
<text x="108.6" y="57.8">B9</text>
<text x="97.5" y="60.4">A10</text>
<text x="97.5" y="65.5">C1</text>
<text x="107.6" y="60.4">B10</text>
<text x="108.6" y="65.5">D1</text>
<text x="97.5" y="68">C2</text>
<text x="97.5" y="70.5">C3</text>
<text x="108.6" y="68">D2</text>
<text x="108.6" y="70.5">D3</text>
<text x="97.5" y="73.1">C4</text>
<text x="97.5" y="75.6">C5</text>
<text x="108.6" y="73.1">D4</text>
<text x="108.6" y="75.6">D5</text>
<text x="97.5" y="78.2">C6</text>
<text x="97.5" y="80.7">C7</text>
<text x="97.5" y="83.2">C8</text>
<text x="108.6" y="78.2">D6</text>
<text x="108.6" y="80.7">D7</text>
<text x="108.6" y="83.2">D8</text>
<text x="97.5" y="88.3">C10</text>
<text x="97.5" y="85.8">C9</text>
<text x="107.6" y="88.3">D10</text>
<text x="108.6" y="85.8">D9</text>
<text x="97.5" y="102.3">A1</text>
<text x="97.5" y="104.8">A2</text>
<text x="97.5" y="107.4">A3</text>
<text x="108.6" y="102.3">B1</text>
<text x="108.6" y="104.8">B2</text>
<text x="108.6" y="107.4">B3</text>
<text x="97.5" y="109.9">A4</text>
<text x="97.5" y="112.5">A5</text>
<text x="108.6" y="109.9">B4</text>
<text x="108.6" y="112.5">B5</text>
<text x="97.5" y="115">A6</text>
<text x="97.5" y="117.5">A7</text>
<text x="108.6" y="115">B6</text>
<text x="108.6" y="117.5">B7</text>
<text x="97.5" y="125.2">A10</text>
<text x="97.5" y="120.1">A8</text>
<text x="97.5" y="122.6">A9</text>
<text x="107.6" y="125.2">B10</text>
<text x="108.6" y="120.1">B8</text>
<text x="108.6" y="122.6">B9</text>
<text x="97.5" y="130.2">C1</text>
<text x="108.6" y="130.2">D1</text>
<text x="97.5" y="132.8">C2</text>
<text x="97.5" y="135.3">C3</text>
<text x="97.5" y="137.9">C4</text>
<text x="108.6" y="132.8">D2</text>
<text x="108.6" y="135.3">D3</text>
<text x="108.6" y="137.9">D4</text>
<text x="97.5" y="140.4">C5</text>
<text x="97.5" y="142.9">C6</text>
<text x="108.6" y="140.4">D5</text>
<text x="108.6" y="142.9">D6</text>
<text x="97.5" y="145.5">C7</text>
<text x="97.5" y="148">C8</text>
<text x="108.6" y="145.5">D7</text>
<text x="108.6" y="148">D8</text>
<text x="97.5" y="153.1">C10</text>
<text x="97.5" y="150.6">C9</text>
<text x="107.6" y="153.1">D10</text>
<text x="108.6" y="150.6">D9</text>
</g>
</svg>
